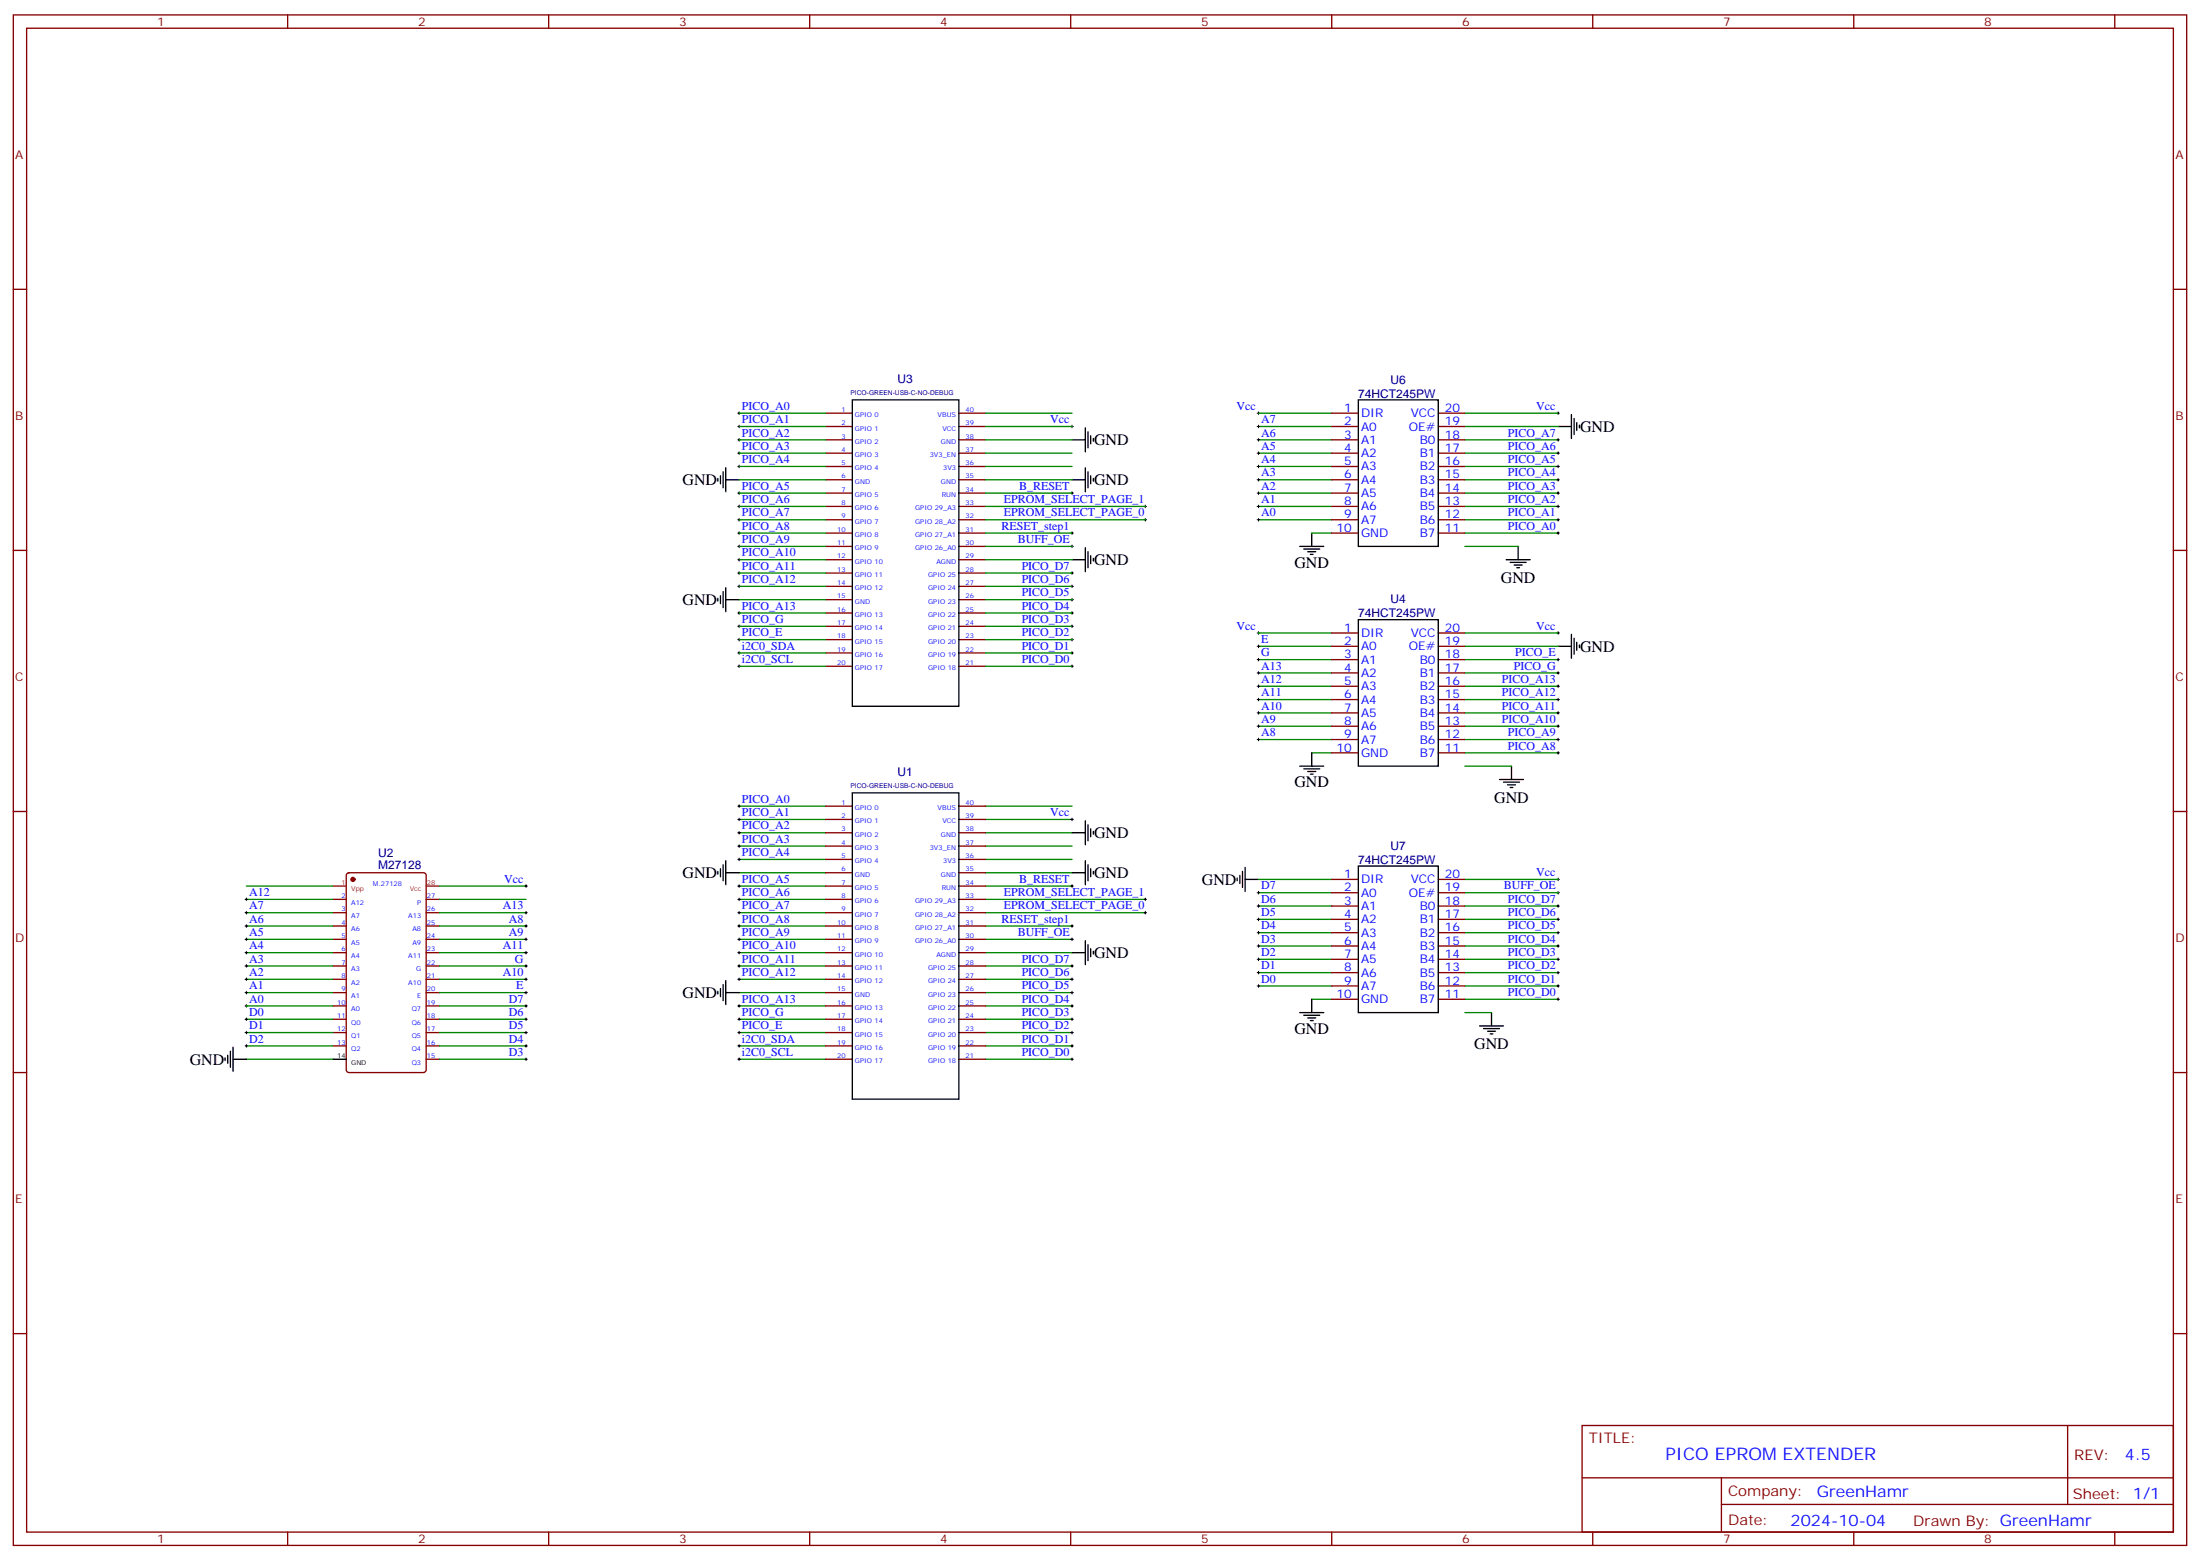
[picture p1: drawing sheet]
<svg xmlns="http://www.w3.org/2000/svg" width="583mm" height="413mm" viewBox="0 0 583 413" stroke-linecap="round" stroke-linejoin="round" font-family="sans-serif">
<g fill="none" stroke="#870000" stroke-width=".35">
<path d="M3.5 4h575.8v405.3h-575.8zM7.1 7.5h568.6v398.3h-568.6zM76.2 4v3.5M145.3 4v3.5M214.5 4v3.5M283.6 4v3.5M352.8 4v3.5M421.9 4v3.5M491.1 4v3.5M560.2 4v3.5M3.5 76.6h3.6M575.7 76.6h3.6"/>
<path d="M218.7 109.4h7.1M218.7 113h7.1M218.7 116.5h7.1M254 109.4h7.1M254 113h7.1M254 116.5h7.1M352.8 109.4h7M352.8 113h7M352.8 116.5h7M381 109.4h7.1M381 113h7.1M381 116.5h7.1"/>
<path d="M218.7 120h7.1M218.7 123.5h7.1M218.7 127.1h7.1M218.7 130.6h7.1M218.7 134.1h7.1M218.7 137.7h7.1M254 120h7.1M254 123.5h7.1M254 127.1h7.1M254 130.6h7.1M254 134.1h7.1M254 137.7h7.1"/>
<path d="M352.8 120h7M352.8 123.5h7M352.8 127.1h7M352.8 130.6h7M352.8 134.1h7M352.8 137.7h7M381 120h7.1M381 123.5h7.1M381 127.1h7.1M381 130.6h7.1M381 134.1h7.1M381 137.7h7.1"/>
<path d="M3.5 145.8h3.6M218.7 141.2h7.1M218.7 144.7h7.1M218.7 148.2h7.1M218.7 151.8h7.1M218.7 155.3h7.1M218.7 158.8h7.1M254 141.2h7.1M254 144.7h7.1M254 148.2h7.1M254 151.8h7.1M254 155.3h7.1"/>
<path d="M254 158.8h7.1M352.8 141.2h7M381 141.2h7.1M575.7 145.8h3.6M218.7 162.3h7.1M218.7 165.9h7.1M218.7 169.4h7.1M218.7 172.9h7.1M218.7 176.5h7.1M254 162.3h7.1M254 165.9h7.1M254 169.4h7.1"/>
<path d="M254 172.9h7.1M254 176.5h7.1M352.8 167.6h7M352.8 171.2h7M352.8 174.7h7M352.8 178.2h7M381 167.6h7.1M381 171.2h7.1M381 174.7h7.1M381 178.2h7.1M352.8 181.8h7M352.8 185.3h7"/>
<path d="M352.8 188.8h7M352.8 192.3h7M352.8 195.9h7M352.8 199.4h7M381 181.8h7.1M381 185.3h7.1M381 188.8h7.1M381 192.3h7.1M381 195.9h7.1M381 199.4h7.1M3.5 214.9h3.6M218.7 213.5h7.1"/>
<path d="M218.7 217h7.1M254 213.5h7.1M254 217h7.1M575.7 214.9h3.6M88.2 238.2h3.5M92 231.3l.4-.2h19.8a.71 .71 0 0 1 .7 .7l-.1 51.8-.6 .5h-19.8l-.5-.3-.2-.4v-51.6zM112.9 238.2h3.5M218.7 238.2h7.1M218.7 220.6h7.1M218.7 224.1h7.1M218.7 227.6h7.1M218.7 231.1h7.1"/>
<path d="M218.7 234.7h7.1M254 238.2h7.1M254 220.6h7.1M254 224.1h7.1M254 227.6h7.1M254 231.1h7.1M254 234.7h7.1M352.8 232.9h7M352.8 236.4h7M352.8 240h7M381 232.9h7.1M381 236.4h7.1"/>
<path d="M381 240h7.1M88.2 241.7h3.5M88.2 245.3h3.5M88.2 248.8h3.5M88.2 252.3h3.5M88.2 255.8h3.5M88.2 259.4h3.5M112.9 241.7h3.5M112.9 245.3h3.5M112.9 248.8h3.5M112.9 252.3h3.5M112.9 255.8h3.5"/>
<path d="M112.9 259.4h3.5M218.7 241.7h7.1M218.7 245.3h7.1M218.7 248.8h7.1M218.7 252.3h7.1M218.7 255.8h7.1M218.7 259.4h7.1M254 241.7h7.1M254 245.3h7.1M254 248.8h7.1M254 252.3h7.1M254 255.8h7.1"/>
<path d="M254 259.4h7.1M352.8 243.5h7M352.8 247h7M352.8 250.5h7M352.8 254.1h7M352.8 257.6h7M381 243.5h7.1M381 247h7.1M381 250.5h7.1M381 254.1h7.1M381 257.6h7.1M88.2 262.9h3.5"/>
<path d="M88.2 266.4h3.5M88.2 269.9h3.5M88.2 273.5h3.5M88.2 277h3.5M112.9 262.9h3.5M112.9 266.4h3.5M112.9 269.9h3.5M112.9 273.5h3.5M112.9 277h3.5M218.7 262.9h7.1M218.7 266.4h7.1M218.7 269.9h7.1"/>
<path d="M218.7 273.5h7.1M218.7 277h7.1M254 262.9h7.1M254 266.4h7.1M254 269.9h7.1M254 273.5h7.1M254 277h7.1M352.8 261.1h7M352.8 264.7h7M381 261.1h7.1M381 264.7h7.1M3.5 284.1h3.6"/>
<path d="M112.9 280.5h3.5M218.7 280.5h7.1M254 280.5h7.1M575.7 284.1h3.6M3.5 353.2h3.6M575.7 353.2h3.6M419.1 377.5h156.6v28.3h-156.6zM547.7 377.6v20.8M419.1 391.4h156.5M456 398.4h119.6M456 391.4v14.1M76.2 405.8v3.5"/>
<path d="M145.3 405.8v3.5M214.5 405.8v3.5M283.6 405.8v3.5M352.8 405.8v3.5M421.9 405.8v3.5M491.1 405.8v3.5M560.2 405.8v3.5"/>
</g>
<circle cx="93.5" cy="232.9" r=".53" fill="#870000" stroke="#870000" stroke-width=".35"/>
<path d="M88.2 234.7h3.5M112.9 234.7h3.5" fill="none" stroke="#f00" stroke-width=".35"/>
<g fill="none" stroke="#000" stroke-width=".35">
<path d="M225.8 105.9h28.2v81.1h-28.2zM284 116.5h3.5M287.5 113.3v6.4M288.2 114.4v4.2M288.9 115.4v2.1M289.6 116.1v.7M359.8 105.9h21.2v38.8h-21.2zM412.7 113h3.6M416.3 109.8v6.3M417 110.8v4.3M417.7 111.9v2.1M418.4 112.6v.7"/>
<path d="M190.1 126.7v.7M190.9 126v2.1M191.6 125v4.2M192.3 123.9v6.3M192.3 127.1h3.5M284 127.1h3.5M287.5 123.9v6.3M288.2 125v4.2M288.9 126v2.1M289.6 126.7v.7M190.1 158.5v.7M190.9 157.8v2.1"/>
<path d="M191.6 156.7v4.2M192.3 155.6v6.4M192.3 158.8h3.5M284 148.2h3.5M287.5 145.1v6.3M288.2 146.1v4.3M288.9 147.2v2.1M289.6 147.9v.7M344.3 144.7h6.4M345.4 145.4h4.2M346.4 146.1h2.1M347.1 146.8h.7"/>
<path d="M347.5 141.2v3.5M399 148.2h6.3M400 148.9h4.3M401.1 149.6h2.1M401.8 150.4h.7M402.2 144.7v3.5M359.8 164.1h21.2v38.8h-21.2zM412.7 171.2h3.6M416.3 168v6.3M417 169.1v4.2M417.7 170.1v2.1M418.4 170.8v.7"/>
<path d="M347.5 199.4v3.5M225.8 210h28.2v81.1h-28.2zM287.5 217.4v6.3M288.2 218.4v4.3M288.9 219.5v2.1M344.3 202.9h6.4M345.4 203.6h4.2M346.4 204.3h2.1M347.1 205h.7M397.2 206.4h6.4M398.3 207.2h4.2M399.3 207.9h2.2"/>
<path d="M400 208.6h.8M400.4 202.9v3.5M190.1 230.8v.7M190.9 230.1v2.1M191.6 229v4.3M192.3 231.1h3.5M192.3 228v6.3M284 231.1h3.5M284 220.6h3.5M287.5 228v6.3M288.2 229v4.3M288.9 230.1v2.1"/>
<path d="M289.6 220.2v.7M289.6 230.8v.7M327.7 232.6v.7M328.4 231.8v2.2M329.1 230.8v4.2M329.8 232.9h3.6M329.8 229.7v6.4M359.8 229.4h21.2v38.8h-21.2zM192.3 259.7v6.4M284 252.3h3.5M287.5 249.1v6.4M288.2 250.2v4.2"/>
<path d="M288.9 251.2v2.2M289.6 252v.7M60.3 279.5v2.1M61 278.4v4.2M61.7 277.4v6.3M190.1 262.5v.7M190.9 261.8v2.1M191.6 260.8v4.2M192.3 262.9h3.5M344.3 268.2h6.4M345.4 268.9h4.2M346.4 269.6h2.1"/>
<path d="M347.1 270.3h.7M347.5 264.7v3.5M391.9 271.7h6.4M393 272.4h4.2M394.1 273.1h2.1M394.8 273.8h.7M395.1 268.2v3.5M59.6 280.2v.7M61.7 280.5h3.6M88.2 280.5h3.5"/>
</g>
<g fill="none" stroke="#008700" stroke-width=".35">
<path d="M195.8 116.5h22.9M195.8 113h22.9M195.8 109.4h22.9M261.1 116.5h22.9M261.1 113h22.9M261.1 109.4h22.9M333.4 116.5h19.4M333.4 113h19.4M333.4 109.4h19.4M388.1 116.5h24.6M388.1 113h24.6M388.1 109.4h24.6"/>
<path d="M195.8 137.7h22.9M195.8 134.1h22.9M195.8 130.6h22.9M195.8 127.1h22.9M195.8 123.5h22.9M195.8 120h22.9M261.1 137.7h42.3M261.1 134.1h42.3M261.1 130.6h22.9M261.1 127.1h22.9M261.1 123.5h22.9M261.1 120h22.9"/>
<path d="M333.4 137.7h19.4M333.4 134.1h19.4M333.4 130.6h19.4M333.4 127.1h19.4M333.4 123.5h19.4M333.4 120h19.4M388.1 137.7h24.6M388.1 134.1h24.6M388.1 130.6h24.6M388.1 127.1h24.6M388.1 123.5h24.6M388.1 120h24.6"/>
<path d="M195.8 141.2h22.9M195.8 144.7h22.9M195.8 148.2h22.9M195.8 151.8h22.9M195.8 155.3h22.9M195.8 158.8h22.9M261.1 141.2h22.9M261.1 144.7h22.9M261.1 148.2h22.9M261.1 151.8h22.9M261.1 155.3h22.9M261.1 158.8h22.9"/>
<path d="M347.5 141.2h5.3M388.1 141.2h24.6M388.1 144.7h14.1M195.8 162.3h22.9M195.8 176.5h22.9M195.8 172.9h22.9M195.8 169.4h22.9M195.8 165.9h22.9M261.1 162.3h22.9M261.1 176.5h22.9M261.1 172.9h22.9M261.1 169.4h22.9"/>
<path d="M261.1 165.9h22.9M333.4 178.2h19.4M333.4 174.7h19.4M333.4 171.2h19.4M333.4 167.6h19.4M388.1 178.2h24.6M388.1 174.7h24.6M388.1 171.2h24.6M388.1 167.6h24.6M333.4 195.9h19.4M333.4 192.3h19.4M333.4 188.8h19.4"/>
<path d="M333.4 185.3h19.4M333.4 181.8h19.4M347.5 199.4h5.3M388.1 195.9h24.6M388.1 192.3h24.6M388.1 188.8h24.6M388.1 185.3h24.6M388.1 181.8h24.6M388.1 199.4h24.6M195.8 213.5h22.9M195.8 217h22.9M261.1 213.5h22.9"/>
<path d="M261.1 217h22.9M388.1 202.9h12.3M65.3 234.7h22.9M65.3 238.2h22.9M116.4 234.7h22.9M116.4 238.2h22.9M195.8 220.6h22.9M195.8 224.1h22.9M195.8 227.6h22.9M195.8 231.1h22.9M195.8 234.7h22.9M195.8 238.2h22.9"/>
<path d="M261.1 220.6h22.9M261.1 224.1h22.9M261.1 227.6h22.9M261.1 231.1h22.9M261.1 234.7h22.9M261.1 238.2h42.3M333.4 240h19.4M333.4 236.4h19.4M333.4 232.9h19.4M388.1 240h24.6M388.1 236.4h24.6M388.1 232.9h24.6"/>
<path d="M65.3 241.7h22.9M65.3 245.3h22.9M65.3 248.8h22.9M65.3 252.3h22.9M65.3 255.8h22.9M65.3 259.4h22.9M116.4 241.7h22.9M116.4 245.3h22.9M116.4 248.8h22.9M116.4 252.3h22.9M116.4 255.8h22.9M116.4 259.4h22.9"/>
<path d="M195.8 241.7h22.9M195.8 245.3h22.9M195.8 248.8h22.9M195.8 252.3h22.9M195.8 255.8h22.9M195.8 259.4h22.9M261.1 241.7h42.3M261.1 245.3h22.9M261.1 248.8h22.9M261.1 252.3h22.9M261.1 255.8h22.9M261.1 259.4h22.9"/>
<path d="M333.4 243.5h19.4M333.4 247h19.4M333.4 250.5h19.4M333.4 254.1h19.4M333.4 257.6h19.4M388.1 243.5h24.6M388.1 247h24.6M388.1 250.5h24.6M388.1 254.1h24.6M388.1 257.6h24.6M65.3 262.9h22.9M65.3 266.4h22.9"/>
<path d="M65.3 277h22.9M65.3 273.5h22.9M65.3 269.9h22.9M116.4 262.9h22.9M116.4 266.4h22.9M116.4 277h22.9M116.4 273.5h22.9M116.4 269.9h22.9M195.8 262.9h22.9M195.8 266.4h22.9M195.8 277h22.9M195.8 273.5h22.9"/>
<path d="M195.8 269.9h22.9M261.1 262.9h22.9M261.1 266.4h22.9M261.1 277h22.9M261.1 273.5h22.9M261.1 269.9h22.9M333.4 261.1h19.4M347.5 264.7h5.3M388.1 261.1h24.6M388.1 264.7h24.6M388.1 268.2h7M65.3 280.5h22.9"/>
<path d="M116.4 280.5h22.9M195.8 280.5h22.9M261.1 280.5h22.9"/>
</g>
<g fill="none" stroke="#000" stroke-width=".26">
<path d="M195.4 109.4h.7M195.4 116.5h.7M195.4 113h.7M195.8 109.1v.7M195.8 112.6v.7M195.8 116.1v.7M195.8 119.7v.7M283.6 113h.7M284 112.6v.7M333 109.4h.7M333 116.5h.7M333 113h.7"/>
<path d="M333.4 109.1v.7M333.4 112.6v.7M333.4 116.1v.7M333.4 119.7v.7M412.4 109.4h.7M412.4 116.5h.7M412.7 109.1v.7M412.7 116.1v.7M412.7 119.7v.7M195.4 137.7h.7M195.4 134.1h.7M195.4 130.6h.7"/>
<path d="M195.4 123.5h.7M195.4 120h.7M195.8 123.2v.7M195.8 130.2v.8M195.8 133.8v.7M195.8 137.3v.7M283.6 130.6h.7M284 130.2v.8M303 137.7h.7M303 134.1h.7M303.4 133.8v.7M303.4 137.3v.7"/>
<path d="M333 137.7h.7M333 134.1h.7M333 130.6h.7M333 127.1h.7M333 123.5h.7M333 120h.7M333.4 123.2v.7M333.4 126.7v.7M333.4 130.2v.8M333.4 133.8v.7M333.4 137.3v.7M412.4 137.7h.7"/>
<path d="M412.4 134.1h.7M412.4 130.6h.7M412.4 127.1h.7M412.4 123.5h.7M412.4 120h.7M412.7 123.2v.7M412.7 126.7v.7M412.7 130.2v.8M412.7 133.8v.7M412.7 137.3v.7M195.4 141.2h.7M195.4 144.7h.7"/>
<path d="M195.4 151.8h.7M195.4 155.3h.7M195.4 148.2h.7M195.8 140.8v.7M195.8 144.4v.7M195.8 147.9v.7M195.8 151.4v.7M195.8 154.9v.7M283.6 141.2h.7M283.6 144.7h.7M283.6 151.8h.7M283.6 155.3h.7"/>
<path d="M283.6 158.8h.7M284 140.8v.7M284 144.4v.7M284 151.4v.7M284 154.9v.7M284 158.5v.7M412.4 141.2h.7M412.7 140.8v.7M195.4 176.5h.7M195.4 172.9h.7M195.4 162.3h.7M195.4 165.9h.7"/>
<path d="M195.4 169.4h.7M195.8 162v.7M195.8 165.5v.7M195.8 169.1v.7M195.8 172.6v.7M195.8 176.1v.7M283.6 176.5h.7M283.6 172.9h.7M283.6 162.3h.7M283.6 165.9h.7M283.6 169.4h.7M284 162v.7"/>
<path d="M284 165.5v.7M284 169.1v.7M284 172.6v.7M284 176.1v.7M333 167.6h.7M333 178.2h.7M333 174.7h.7M333 171.2h.7M333.4 167.3v.7M333.4 170.8v.7M333.4 174.3v.7M333.4 177.9v.7"/>
<path d="M412.4 167.6h.7M412.4 178.2h.7M412.4 174.7h.7M412.7 167.3v.7M412.7 174.3v.7M412.7 177.9v.7M333 195.9h.7M333 192.3h.7M333 188.8h.7M333 185.3h.7M333 181.8h.7M333.4 181.4v.7"/>
<path d="M333.4 184.9v.7M333.4 188.5v.7M333.4 192v.7M333.4 195.5v.7M412.4 195.9h.7M412.4 192.3h.7M412.4 188.8h.7M412.4 185.3h.7M412.4 181.8h.7M412.4 199.4h.7M412.7 181.4v.7M412.7 184.9v.7"/>
<path d="M412.7 188.5v.7M412.7 192v.7M412.7 195.5v.7M412.7 199v.7M195.4 217h.7M195.4 213.5h.7M195.8 213.1v.8M195.8 216.7v.7M283.6 217h.7M284 216.7v.7M64.9 238.2h.7M65.3 237.8v.7"/>
<path d="M139 234.7h.7M139.3 234.3v.7M195.4 238.2h.7M195.4 234.7h.7M195.4 220.6h.7M195.4 224.1h.7M195.4 227.6h.7M195.8 220.2v.7M195.8 223.7v.7M195.8 227.3v.7M195.8 234.3v.7M195.8 237.8v.7"/>
<path d="M283.6 234.7h.7M284 234.3v.7M303 238.2h.7M303.4 237.8v.7M333 240h.7M333 236.4h.7M333.4 236.1v.7M333.4 239.6v.7M412.4 232.9h.7M412.4 240h.7M412.4 236.4h.7M412.7 232.6v.7"/>
<path d="M412.7 236.1v.7M412.7 239.6v.7M64.9 259.4h.7M64.9 255.8h.7M64.9 252.3h.7M64.9 248.8h.7M64.9 245.3h.7M64.9 241.7h.7M65.3 241.4v.7M65.3 244.9v.7M65.3 248.4v.7M65.3 252v.7"/>
<path d="M65.3 255.5v.7M65.3 259v.7M139 259.4h.7M139 255.8h.7M139 252.3h.7M139 248.8h.7M139 245.3h.7M139 241.7h.7M139.3 241.4v.7M139.3 244.9v.7M139.3 248.4v.7M139.3 252v.7"/>
<path d="M139.3 255.5v.7M139.3 259v.7M195.4 259.4h.7M195.4 255.8h.7M195.4 252.3h.7M195.4 248.8h.7M195.4 245.3h.7M195.4 241.7h.7M195.8 241.4v.7M195.8 244.9v.7M195.8 248.4v.7M195.8 252v.7"/>
<path d="M195.8 255.5v.7M195.8 259v.7M283.6 259.4h.7M283.6 255.8h.7M283.6 248.8h.7M283.6 245.3h.7M284 244.9v.7M284 248.4v.7M284 255.5v.7M284 259v.7M303 241.7h.7M303.4 241.4v.7"/>
<path d="M333 257.6h.7M333 254.1h.7M333 250.5h.7M333 247h.7M333 243.5h.7M333.4 243.1v.7M333.4 246.7v.7M333.4 250.2v.7M333.4 253.7v.7M333.4 257.2v.8M412.4 257.6h.7M412.4 254.1h.7"/>
<path d="M412.4 250.5h.7M412.4 247h.7M412.4 243.5h.7M412.7 243.1v.7M412.7 246.7v.7M412.7 250.2v.7M412.7 253.7v.7M412.7 257.2v.8M64.9 266.4h.7M64.9 262.9h.7M64.9 269.9h.7M64.9 273.5h.7"/>
<path d="M64.9 277h.7M65.3 262.5v.7M65.3 266.1v.7M65.3 269.6v.7M65.3 273.1v.7M65.3 276.6v.8M139 266.4h.7M139 262.9h.7M139 269.9h.7M139 273.5h.7M139 277h.7M139.3 262.5v.7"/>
<path d="M139.3 266.1v.7M139.3 269.6v.7M139.3 273.1v.7M139.3 276.6v.8M195.4 266.4h.7M195.4 269.9h.7M195.4 273.5h.7M195.4 277h.7M195.8 266.1v.7M195.8 269.6v.7M195.8 273.1v.7M195.8 276.6v.8"/>
<path d="M283.6 266.4h.7M283.6 262.9h.7M283.6 269.9h.7M283.6 273.5h.7M283.6 277h.7M284 262.5v.7M284 266.1v.7M284 269.6v.7M284 273.1v.7M284 276.6v.8M333 261.1h.7M333.4 260.8v.7"/>
<path d="M412.4 264.7h.7M412.4 261.1h.7M412.7 260.8v.7M412.7 264.3v.7M139 280.5h.7M139.3 280.2v.7M195.4 280.5h.7M195.8 280.2v.7M283.6 280.5h.7M284 280.2v.7"/>
</g>
<text font-size="4.6" fill="#00f" x="441.2" y="386.6">PICO EPROM EXTENDER</text>
<g font-size="4.2">
<text x="289.8" y="117.9">GND</text>
<text x="418.6" y="114.4">GND</text>
<text x="180.8" y="128.5">GND</text>
<text x="289.8" y="128.5">GND</text>
<text x="289.8" y="149.6">GND</text>
<text x="342.9" y="150.4">GND</text>
<text x="397.6" y="154.5">GND</text>
<text x="180.8" y="160.3">GND</text>
<text x="418.6" y="172.6">GND</text>
<text x="342.9" y="208.6">GND</text>
<text x="395.8" y="212.7">GND</text>
<text x="289.8" y="221.9">GND</text>
<text x="180.8" y="232.6">GND</text>
<text x="289.8" y="232.5">GND</text>
<text x="318.4" y="234.3">GND</text>
<text x="289.8" y="253.7">GND</text>
<text x="180.8" y="264.4">GND</text>
<text x="342.9" y="273.8">GND</text>
<text x="390.5" y="277.9">GND</text>
<text x="50.3" y="282">GND</text>
</g>
<g font-size="4.2" fill="#00f">
<text x="562.9" y="386.8">4.5</text>
<text x="481.3" y="396.4">GreenHamr</text>
<text x="474.4" y="404.2">2024-10-04</text>
</g>
<g font-size="3.9" fill="#800">
<text x="420.9" y="382.1">TITLE:</text>
<text x="549.5" y="386.8">REV:</text>
<text x="457.8" y="396.3">Company:</text>
<text x="549.1" y="396.9">Sheet: 1/1</text>
<text x="457.8" y="404">Date:</text>
<text x="506.8" y="404.1">Drawn By: GreenHamr</text>
</g>
<g font-size="3.2" fill="#800">
<text x="41.6" y="6.9">1</text>
<text x="110.8" y="6.9">2</text>
<text x="179.9" y="6.9">3</text>
<text x="249.1" y="6.9">4</text>
<text x="318.2" y="6.9">5</text>
<text x="387.3" y="6.9">6</text>
<text x="456.5" y="6.9">7</text>
<text x="525.6" y="6.9">8</text>
<text x="4.1" y="42.1">A</text>
<text x="576.3" y="42.1">A</text>
<text x="4.1" y="111.2">B</text>
<text x="576.3" y="111.2">B</text>
<text x="4.1" y="180.3">C</text>
<text x="576.3" y="180.3">C</text>
<text x="4.1" y="249.5">D</text>
<text x="576.3" y="249.5">D</text>
<text x="4.1" y="318.6">E</text>
<text x="576.3" y="318.6">E</text>
<text x="41.6" y="408.8">1</text>
<text x="110.8" y="408.8">2</text>
<text x="179.9" y="408.8">3</text>
<text x="249.1" y="408.8">4</text>
<text x="318.2" y="408.8">5</text>
<text x="387.3" y="408.8">6</text>
<text x="456.5" y="408.8">7</text>
<text x="525.6" y="408.8">8</text>
</g>
<g font-size="3.2" fill="#000080">
<text x="237.8" y="101.5">U3</text>
<text x="368.3" y="101.6">U6</text>
<text x="359.8" y="105.3">74HCT245PW</text>
<text x="368.3" y="159.8">U4</text>
<text x="359.8" y="163.5">74HCT245PW</text>
<text x="237.8" y="205.6">U1</text>
<text x="100.2" y="226.9">U2</text>
<text x="368.3" y="225.1">U7</text>
<text x="100.2" y="230.1">M27128</text>
<text x="359.8" y="228.8">74HCT245PW</text>
</g>
<g font-size="3.2" fill="#00f">
<text x="196.5" y="112.1">PICO_A1</text>
<text x="196.5" y="108.5">PICO_A0</text>
<text x="278.2" y="112.1">Vcc</text>
<text x="327.6" y="108.5">Vcc</text>
<text x="334.1" y="112.1">A7</text>
<text x="356.1" y="109.1">1</text>
<text x="356.1" y="112.6">2</text>
<text x="360.5" y="110.5">DIR</text>
<text x="373.7" y="110.5">VCC</text>
<text x="382.8" y="112.6">19</text>
<text x="382.8" y="109.1">20</text>
<text x="407" y="108.5">Vcc</text>
<text x="196.5" y="119.1">PICO_A3</text>
<text x="196.5" y="115.6">PICO_A2</text>
<text x="334.1" y="119.1">A5</text>
<text x="334.1" y="115.6">A6</text>
<text x="356.1" y="116.1">3</text>
<text x="356.1" y="119.7">4</text>
<text x="360.5" y="114">A0</text>
<text x="360.5" y="117.5">A1</text>
<text x="373.2" y="114">OE#</text>
<text x="376.1" y="117.5">B0</text>
<text x="382.8" y="119.7">17</text>
<text x="382.8" y="116.1">18</text>
<text x="399.4" y="119.1">PICO_A6</text>
<text x="399.4" y="115.6">PICO_A7</text>
<text x="196.5" y="122.7">PICO_A4</text>
<text x="334.1" y="122.7">A4</text>
<text x="356.1" y="123.2">5</text>
<text x="360.5" y="121.1">A2</text>
<text x="360.5" y="124.6">A3</text>
<text x="376.1" y="124.6">B2</text>
<text x="376.1" y="121.1">B1</text>
<text x="382.8" y="123.2">16</text>
<text x="399.4" y="122.7">PICO_A5</text>
<text x="196.5" y="129.7">PICO_A5</text>
<text x="269.9" y="129.7">B_RESET</text>
<text x="334.1" y="129.7">A2</text>
<text x="334.1" y="126.2">A3</text>
<text x="356.1" y="126.7">6</text>
<text x="356.1" y="130.2">7</text>
<text x="360.5" y="128.1">A4</text>
<text x="360.5" y="131.7">A5</text>
<text x="376.1" y="131.7">B4</text>
<text x="376.1" y="128.1">B3</text>
<text x="382.8" y="130.2">14</text>
<text x="382.8" y="126.7">15</text>
<text x="399.4" y="129.7">PICO_A3</text>
<text x="399.4" y="126.2">PICO_A4</text>
<text x="196.5" y="136.8">PICO_A7</text>
<text x="196.5" y="133.2">PICO_A6</text>
<text x="265.9" y="136.8">EPROM_SELECT_PAGE_0</text>
<text x="265.9" y="133.2">EPROM_SELECT_PAGE_1</text>
<text x="334.1" y="136.8">A0</text>
<text x="334.1" y="133.2">A1</text>
<text x="356.1" y="133.8">8</text>
<text x="356.1" y="137.3">9</text>
<text x="360.5" y="135.2">A6</text>
<text x="376.1" y="135.2">B5</text>
<text x="382.8" y="137.3">12</text>
<text x="382.8" y="133.8">13</text>
<text x="399.4" y="136.8">PICO_A1</text>
<text x="399.4" y="133.2">PICO_A2</text>
<text x="196.5" y="143.8">PICO_A9</text>
<text x="196.5" y="140.3">PICO_A8</text>
<text x="265.3" y="140.3">RESET_step1</text>
<text x="269.6" y="143.8">BUFF_OE</text>
<text x="354" y="140.8">10</text>
<text x="360.5" y="138.7">A7</text>
<text x="360.5" y="142.2">GND</text>
<text x="376.1" y="142.2">B7</text>
<text x="376.1" y="138.7">B6</text>
<text x="382.8" y="140.8">11</text>
<text x="399.4" y="140.3">PICO_A0</text>
<text x="196.5" y="147.4">PICO_A10</text>
<text x="196.5" y="154.4">PICO_A12</text>
<text x="196.5" y="150.9">PICO_A11</text>
<text x="270.6" y="150.9">PICO_D7</text>
<text x="270.6" y="154.4">PICO_D6</text>
<text x="196.5" y="161.5">PICO_A13</text>
<text x="270.6" y="157.9">PICO_D5</text>
<text x="270.6" y="161.5">PICO_D4</text>
<text x="196.5" y="165">PICO_G</text>
<text x="270.6" y="165">PICO_D3</text>
<text x="327.6" y="166.8">Vcc</text>
<text x="356.1" y="167.3">1</text>
<text x="382.8" y="167.3">20</text>
<text x="407" y="166.8">Vcc</text>
<text x="196.5" y="172">i2C0_SDA</text>
<text x="196.5" y="168.5">PICO_E</text>
<text x="270.6" y="168.5">PICO_D2</text>
<text x="270.6" y="172">PICO_D1</text>
<text x="334.1" y="173.8">G</text>
<text x="334.1" y="170.3">E</text>
<text x="356.1" y="170.8">2</text>
<text x="360.5" y="168.7">DIR</text>
<text x="360.5" y="172.2">A0</text>
<text x="373.2" y="172.2">OE#</text>
<text x="373.7" y="168.7">VCC</text>
<text x="382.8" y="170.8">19</text>
<text x="401.3" y="173.8">PICO_E</text>
<text x="196.5" y="175.6">i2C0_SCL</text>
<text x="270.6" y="175.6">PICO_D0</text>
<text x="334.1" y="177.3">A13</text>
<text x="356.1" y="174.3">3</text>
<text x="356.1" y="177.9">4</text>
<text x="360.5" y="175.8">A1</text>
<text x="360.5" y="179.3">A2</text>
<text x="376.1" y="179.3">B1</text>
<text x="376.1" y="175.8">B0</text>
<text x="382.8" y="177.9">17</text>
<text x="382.8" y="174.3">18</text>
<text x="401" y="177.3">PICO_G</text>
<text x="334.1" y="184.4">A11</text>
<text x="334.1" y="180.9">A12</text>
<text x="356.1" y="181.4">5</text>
<text x="356.1" y="184.9">6</text>
<text x="360.5" y="182.8">A3</text>
<text x="376.1" y="182.8">B2</text>
<text x="382.8" y="184.9">15</text>
<text x="382.8" y="181.4">16</text>
<text x="397.8" y="184.4">PICO_A12</text>
<text x="397.8" y="180.9">PICO_A13</text>
<text x="334.1" y="191.5">A9</text>
<text x="334.1" y="187.9">A10</text>
<text x="356.1" y="188.5">7</text>
<text x="356.1" y="192">8</text>
<text x="360.5" y="186.3">A4</text>
<text x="360.5" y="189.9">A5</text>
<text x="376.1" y="189.9">B4</text>
<text x="376.1" y="186.3">B3</text>
<text x="382.8" y="192">13</text>
<text x="382.8" y="188.5">14</text>
<text x="397.8" y="191.5">PICO_A10</text>
<text x="397.8" y="187.9">PICO_A11</text>
<text x="334.1" y="195">A8</text>
<text x="356.1" y="195.5">9</text>
<text x="360.5" y="193.4">A6</text>
<text x="360.5" y="196.9">A7</text>
<text x="376.1" y="196.9">B6</text>
<text x="376.1" y="193.4">B5</text>
<text x="382.8" y="195.5">12</text>
<text x="399.4" y="195">PICO_A9</text>
<text x="354" y="199">10</text>
<text x="360.5" y="200.4">GND</text>
<text x="376.1" y="200.4">B7</text>
<text x="382.8" y="199">11</text>
<text x="399.4" y="198.5">PICO_A8</text>
<text x="196.5" y="212.6">PICO_A0</text>
<text x="196.5" y="216.1">PICO_A1</text>
<text x="196.5" y="219.7">PICO_A2</text>
<text x="278.2" y="216.1">Vcc</text>
<text x="196.5" y="223.2">PICO_A3</text>
<text x="196.5" y="226.7">PICO_A4</text>
<text x="133.6" y="233.8">Vcc</text>
<text x="196.5" y="233.8">PICO_A5</text>
<text x="269.9" y="233.8">B_RESET</text>
<text x="356.1" y="232.6">1</text>
<text x="360.5" y="234">DIR</text>
<text x="373.7" y="234">VCC</text>
<text x="382.8" y="232.6">20</text>
<text x="407" y="232">Vcc</text>
<text x="66" y="237.3">A12</text>
<text x="196.5" y="237.3">PICO_A6</text>
<text x="265.9" y="237.3">EPROM_SELECT_PAGE_1</text>
<text x="334.1" y="239.1">D6</text>
<text x="334.1" y="235.5">D7</text>
<text x="356.1" y="236.1">2</text>
<text x="356.1" y="239.6">3</text>
<text x="360.5" y="237.5">A0</text>
<text x="373.2" y="237.5">OE#</text>
<text x="382.8" y="239.6">18</text>
<text x="382.8" y="236.1">19</text>
<text x="398.4" y="235.5">BUFF_OE</text>
<text x="399.4" y="239.1">PICO_D7</text>
<text x="66" y="244.4">A6</text>
<text x="66" y="240.8">A7</text>
<text x="133.2" y="240.8">A13</text>
<text x="134.8" y="244.4">A8</text>
<text x="196.5" y="240.8">PICO_A7</text>
<text x="196.5" y="244.4">PICO_A8</text>
<text x="265.3" y="244.4">RESET_step1</text>
<text x="265.9" y="240.8">EPROM_SELECT_PAGE_0</text>
<text x="334.1" y="242.6">D5</text>
<text x="356.1" y="243.1">4</text>
<text x="360.5" y="241">A1</text>
<text x="360.5" y="244.5">A2</text>
<text x="376.1" y="244.5">B1</text>
<text x="376.1" y="241">B0</text>
<text x="382.8" y="243.1">17</text>
<text x="399.4" y="242.6">PICO_D6</text>
<text x="66" y="251.4">A4</text>
<text x="66" y="247.9">A5</text>
<text x="133.2" y="251.4">A11</text>
<text x="134.8" y="247.9">A9</text>
<text x="196.5" y="247.9">PICO_A9</text>
<text x="196.5" y="251.4">PICO_A10</text>
<text x="269.6" y="247.9">BUFF_OE</text>
<text x="334.1" y="249.7">D3</text>
<text x="334.1" y="246.1">D4</text>
<text x="356.1" y="246.7">5</text>
<text x="356.1" y="250.2">6</text>
<text x="360.5" y="248.1">A3</text>
<text x="360.5" y="251.6">A4</text>
<text x="376.1" y="251.6">B3</text>
<text x="376.1" y="248.1">B2</text>
<text x="382.8" y="250.2">15</text>
<text x="382.8" y="246.7">16</text>
<text x="399.4" y="249.7">PICO_D4</text>
<text x="399.4" y="246.1">PICO_D5</text>
<text x="66" y="255">A3</text>
<text x="136.4" y="255">G</text>
<text x="196.5" y="255">PICO_A11</text>
<text x="270.6" y="255">PICO_D7</text>
<text x="334.1" y="256.7">D1</text>
<text x="334.1" y="253.2">D2</text>
<text x="356.1" y="253.7">7</text>
<text x="356.1" y="257.2">8</text>
<text x="360.5" y="255.1">A5</text>
<text x="376.1" y="255.1">B4</text>
<text x="382.8" y="257.2">13</text>
<text x="382.8" y="253.7">14</text>
<text x="399.4" y="256.7">PICO_D2</text>
<text x="399.4" y="253.2">PICO_D3</text>
<text x="66" y="262">A1</text>
<text x="66" y="258.5">A2</text>
<text x="133.2" y="258.5">A10</text>
<text x="136.7" y="262">E</text>
<text x="196.5" y="258.5">PICO_A12</text>
<text x="270.6" y="262">PICO_D5</text>
<text x="270.6" y="258.5">PICO_D6</text>
<text x="334.1" y="260.2">D0</text>
<text x="356.1" y="260.8">9</text>
<text x="360.5" y="258.7">A6</text>
<text x="360.5" y="262.2">A7</text>
<text x="376.1" y="262.2">B6</text>
<text x="376.1" y="258.7">B5</text>
<text x="382.8" y="260.8">12</text>
<text x="399.4" y="263.8">PICO_D0</text>
<text x="399.4" y="260.2">PICO_D1</text>
<text x="66" y="265.5">A0</text>
<text x="66" y="269.1">D0</text>
<text x="134.8" y="269.1">D6</text>
<text x="134.8" y="265.5">D7</text>
<text x="196.5" y="265.5">PICO_A13</text>
<text x="196.5" y="269.1">PICO_G</text>
<text x="270.6" y="269.1">PICO_D3</text>
<text x="270.6" y="265.5">PICO_D4</text>
<text x="354" y="264.3">10</text>
<text x="360.5" y="265.7">GND</text>
<text x="376.1" y="265.7">B7</text>
<text x="382.8" y="264.3">11</text>
<text x="66" y="272.6">D1</text>
<text x="134.8" y="272.6">D5</text>
<text x="196.5" y="272.6">PICO_E</text>
<text x="270.6" y="272.6">PICO_D2</text>
<text x="66" y="276.1">D2</text>
<text x="134.8" y="279.6">D3</text>
<text x="134.8" y="276.1">D4</text>
<text x="196.5" y="276.1">i2C0_SDA</text>
<text x="196.5" y="279.6">i2C0_SCL</text>
<text x="270.6" y="279.6">PICO_D0</text>
<text x="270.6" y="276.1">PICO_D1</text>
</g>
<g font-size="1.8" fill="#000080">
<text x="225.3" y="104.7">PICO-GREEN-USB-C-NO-DEBUG</text>
<text x="225.3" y="208.8">PICO-GREEN-USB-C-NO-DEBUG</text>
</g>
<g font-size="1.8" fill="#00f">
<text x="222.9" y="109.1">1</text>
<text x="222.9" y="112.6">2</text>
<text x="226.5" y="110.5">GPIO 0</text>
<text x="248.4" y="110.5">VBUS</text>
<text x="255.8" y="112.6">39</text>
<text x="255.8" y="109.1">40</text>
<text x="222.9" y="116.1">3</text>
<text x="222.9" y="119.7">4</text>
<text x="226.5" y="114">GPIO 1</text>
<text x="226.5" y="117.5">GPIO 2</text>
<text x="249.2" y="117.5">GND</text>
<text x="249.6" y="114">VCC</text>
<text x="255.8" y="119.7">37</text>
<text x="255.8" y="116.1">38</text>
<text x="222.9" y="123.2">5</text>
<text x="226.5" y="121.1">GPIO 3</text>
<text x="226.5" y="124.6">GPIO 4</text>
<text x="246.3" y="121.1">3V3_EN</text>
<text x="249.9" y="124.6">3V3</text>
<text x="255.8" y="123.2">36</text>
<text x="222.9" y="126.7">6</text>
<text x="222.9" y="130.2">7</text>
<text x="226.5" y="128.1">GND</text>
<text x="226.5" y="131.7">GPIO 5</text>
<text x="249.2" y="128.1">GND</text>
<text x="249.5" y="131.7">RUN</text>
<text x="255.8" y="130.2">34</text>
<text x="255.8" y="126.7">35</text>
<text x="222.9" y="133.8">8</text>
<text x="222.9" y="137.3">9</text>
<text x="226.5" y="135.2">GPIO 6</text>
<text x="242.4" y="135.2">GPIO 29_A3</text>
<text x="255.8" y="137.3">32</text>
<text x="255.8" y="133.8">33</text>
<text x="221.8" y="140.8">10</text>
<text x="226.5" y="138.7">GPIO 7</text>
<text x="226.5" y="142.2">GPIO 8</text>
<text x="242.4" y="142.2">GPIO 27_A1</text>
<text x="242.4" y="138.7">GPIO 28_A2</text>
<text x="255.8" y="140.8">31</text>
<text x="221.8" y="144.4">11</text>
<text x="221.8" y="147.9">12</text>
<text x="226.5" y="145.8">GPIO 9</text>
<text x="226.5" y="149.3">GPIO 10</text>
<text x="242.4" y="145.8">GPIO 26_A0</text>
<text x="248" y="149.3">AGND</text>
<text x="255.8" y="147.9">29</text>
<text x="255.8" y="144.4">30</text>
<text x="221.8" y="151.4">13</text>
<text x="221.8" y="154.9">14</text>
<text x="226.5" y="152.8">GPIO 11</text>
<text x="245.9" y="152.8">GPIO 25</text>
<text x="255.8" y="154.9">27</text>
<text x="255.8" y="151.4">28</text>
<text x="221.8" y="158.5">15</text>
<text x="221.8" y="162">16</text>
<text x="226.5" y="156.4">GPIO 12</text>
<text x="226.5" y="159.9">GND</text>
<text x="245.9" y="159.9">GPIO 23</text>
<text x="245.9" y="156.4">GPIO 24</text>
<text x="255.8" y="162">25</text>
<text x="255.8" y="158.5">26</text>
<text x="221.8" y="165.5">17</text>
<text x="226.5" y="163.4">GPIO 13</text>
<text x="226.5" y="166.9">GPIO 14</text>
<text x="245.9" y="166.9">GPIO 21</text>
<text x="245.9" y="163.4">GPIO 22</text>
<text x="255.8" y="165.5">24</text>
<text x="221.8" y="169.1">18</text>
<text x="221.8" y="172.6">19</text>
<text x="226.5" y="170.5">GPIO 15</text>
<text x="226.5" y="174">GPIO 16</text>
<text x="245.9" y="174">GPIO 19</text>
<text x="245.9" y="170.5">GPIO 20</text>
<text x="255.8" y="172.6">22</text>
<text x="255.8" y="169.1">23</text>
<text x="221.8" y="176.1">20</text>
<text x="226.5" y="177.5">GPIO 17</text>
<text x="245.9" y="177.5">GPIO 18</text>
<text x="255.8" y="176.1">21</text>
<text x="222.9" y="213.1">1</text>
<text x="226.5" y="214.6">GPIO 0</text>
<text x="248.4" y="214.6">VBUS</text>
<text x="255.8" y="213.1">40</text>
<text x="222.9" y="216.7">2</text>
<text x="222.9" y="220.2">3</text>
<text x="226.5" y="218.1">GPIO 1</text>
<text x="226.5" y="221.6">GPIO 2</text>
<text x="249.2" y="221.6">GND</text>
<text x="249.6" y="218.1">VCC</text>
<text x="255.8" y="220.2">38</text>
<text x="255.8" y="216.7">39</text>
<text x="222.9" y="223.7">4</text>
<text x="222.9" y="227.3">5</text>
<text x="226.5" y="225.1">GPIO 3</text>
<text x="246.3" y="225.1">3V3_EN</text>
<text x="255.8" y="227.3">36</text>
<text x="255.8" y="223.7">37</text>
<text x="222.9" y="230.8">6</text>
<text x="226.5" y="228.7">GPIO 4</text>
<text x="226.5" y="232.2">GND</text>
<text x="249.2" y="232.2">GND</text>
<text x="249.9" y="228.7">3V3</text>
<text x="255.8" y="230.8">35</text>
<text x="90.4" y="237.8">2</text>
<text x="93" y="239.6">A12</text>
<text x="98.8" y="234.7">M.27128</text>
<text x="110.5" y="239.6">P</text>
<text x="113.1" y="237.8">27</text>
<text x="222.9" y="234.3">7</text>
<text x="222.9" y="237.8">8</text>
<text x="226.5" y="235.7">GPIO 5</text>
<text x="226.5" y="239.3">GPIO 6</text>
<text x="242.4" y="239.3">GPIO 29_A3</text>
<text x="249.5" y="235.7">RUN</text>
<text x="255.8" y="237.8">33</text>
<text x="255.8" y="234.3">34</text>
<text x="90.4" y="241.4">3</text>
<text x="90.4" y="244.9">4</text>
<text x="93" y="243.1">A7</text>
<text x="108.1" y="243.1">A13</text>
<text x="113.1" y="244.9">25</text>
<text x="113.1" y="241.4">26</text>
<text x="221.8" y="244.9">10</text>
<text x="222.9" y="241.4">9</text>
<text x="226.5" y="242.8">GPIO 7</text>
<text x="242.4" y="242.8">GPIO 28_A2</text>
<text x="255.8" y="244.9">31</text>
<text x="255.8" y="241.4">32</text>
<text x="90.4" y="248.4">5</text>
<text x="90.4" y="252">6</text>
<text x="93" y="246.7">A6</text>
<text x="93" y="250.2">A5</text>
<text x="109.3" y="250.2">A9</text>
<text x="109.3" y="246.7">A8</text>
<text x="113.1" y="252">23</text>
<text x="113.1" y="248.4">24</text>
<text x="221.8" y="248.4">11</text>
<text x="221.8" y="252">12</text>
<text x="226.5" y="246.3">GPIO 8</text>
<text x="226.5" y="249.8">GPIO 9</text>
<text x="242.4" y="249.8">GPIO 26_A0</text>
<text x="242.4" y="246.3">GPIO 27_A1</text>
<text x="255.8" y="252">29</text>
<text x="255.8" y="248.4">30</text>
<text x="90.4" y="255.5">7</text>
<text x="93" y="253.7">A4</text>
<text x="93" y="257.2">A3</text>
<text x="108.1" y="253.7">A11</text>
<text x="110.2" y="257.2">G</text>
<text x="113.1" y="255.5">22</text>
<text x="221.8" y="255.5">13</text>
<text x="226.5" y="253.4">GPIO 10</text>
<text x="226.5" y="256.9">GPIO 11</text>
<text x="245.9" y="256.9">GPIO 25</text>
<text x="248" y="253.4">AGND</text>
<text x="255.8" y="255.5">28</text>
<text x="90.4" y="259">8</text>
<text x="90.4" y="262.5">9</text>
<text x="93" y="260.8">A2</text>
<text x="108.1" y="260.8">A10</text>
<text x="113.1" y="262.5">20</text>
<text x="113.1" y="259">21</text>
<text x="221.8" y="259">14</text>
<text x="221.8" y="262.5">15</text>
<text x="226.5" y="260.4">GPIO 12</text>
<text x="226.5" y="263.9">GND</text>
<text x="245.9" y="263.9">GPIO 23</text>
<text x="245.9" y="260.4">GPIO 24</text>
<text x="255.8" y="262.5">26</text>
<text x="255.8" y="259">27</text>
<text x="89.3" y="266.1">10</text>
<text x="89.3" y="269.6">11</text>
<text x="93" y="264.3">A1</text>
<text x="93" y="267.8">A0</text>
<text x="109.1" y="267.8">Q7</text>
<text x="110.5" y="264.3">E</text>
<text x="113.1" y="269.6">18</text>
<text x="113.1" y="266.1">19</text>
<text x="221.8" y="266.1">16</text>
<text x="221.8" y="269.6">17</text>
<text x="226.5" y="267.5">GPIO 13</text>
<text x="245.9" y="267.5">GPIO 22</text>
<text x="255.8" y="269.6">24</text>
<text x="255.8" y="266.1">25</text>
<text x="89.3" y="273.1">12</text>
<text x="93" y="271.4">Q0</text>
<text x="93" y="274.9">Q1</text>
<text x="109.1" y="274.9">Q5</text>
<text x="109.1" y="271.4">Q6</text>
<text x="113.1" y="273.1">17</text>
<text x="221.8" y="273.1">18</text>
<text x="226.5" y="271">GPIO 14</text>
<text x="226.5" y="274.5">GPIO 15</text>
<text x="245.9" y="274.5">GPIO 20</text>
<text x="245.9" y="271">GPIO 21</text>
<text x="255.8" y="273.1">23</text>
<text x="89.3" y="276.6">13</text>
<text x="93" y="278.4">Q2</text>
<text x="109.1" y="281.9">Q3</text>
<text x="109.1" y="278.4">Q4</text>
<text x="113.1" y="280.2">15</text>
<text x="113.1" y="276.6">16</text>
<text x="221.8" y="276.6">19</text>
<text x="221.8" y="280.2">20</text>
<text x="226.5" y="278.1">GPIO 16</text>
<text x="226.5" y="281.6">GPIO 17</text>
<text x="245.9" y="281.6">GPIO 18</text>
<text x="245.9" y="278.1">GPIO 19</text>
<text x="255.8" y="280.2">21</text>
<text x="255.8" y="276.6">22</text>
</g>
<g font-size="1.8" fill="#f00">
<text x="90.4" y="234.3">1</text>
<text x="93" y="236.1">Vpp</text>
<text x="108.5" y="236.1">Vcc</text>
<text x="113.1" y="234.3">28</text>
</g>
<g font-size="1.8">
<text x="89.3" y="280.2">14</text>
<text x="93" y="281.9">GND</text>
</g>
</svg>
